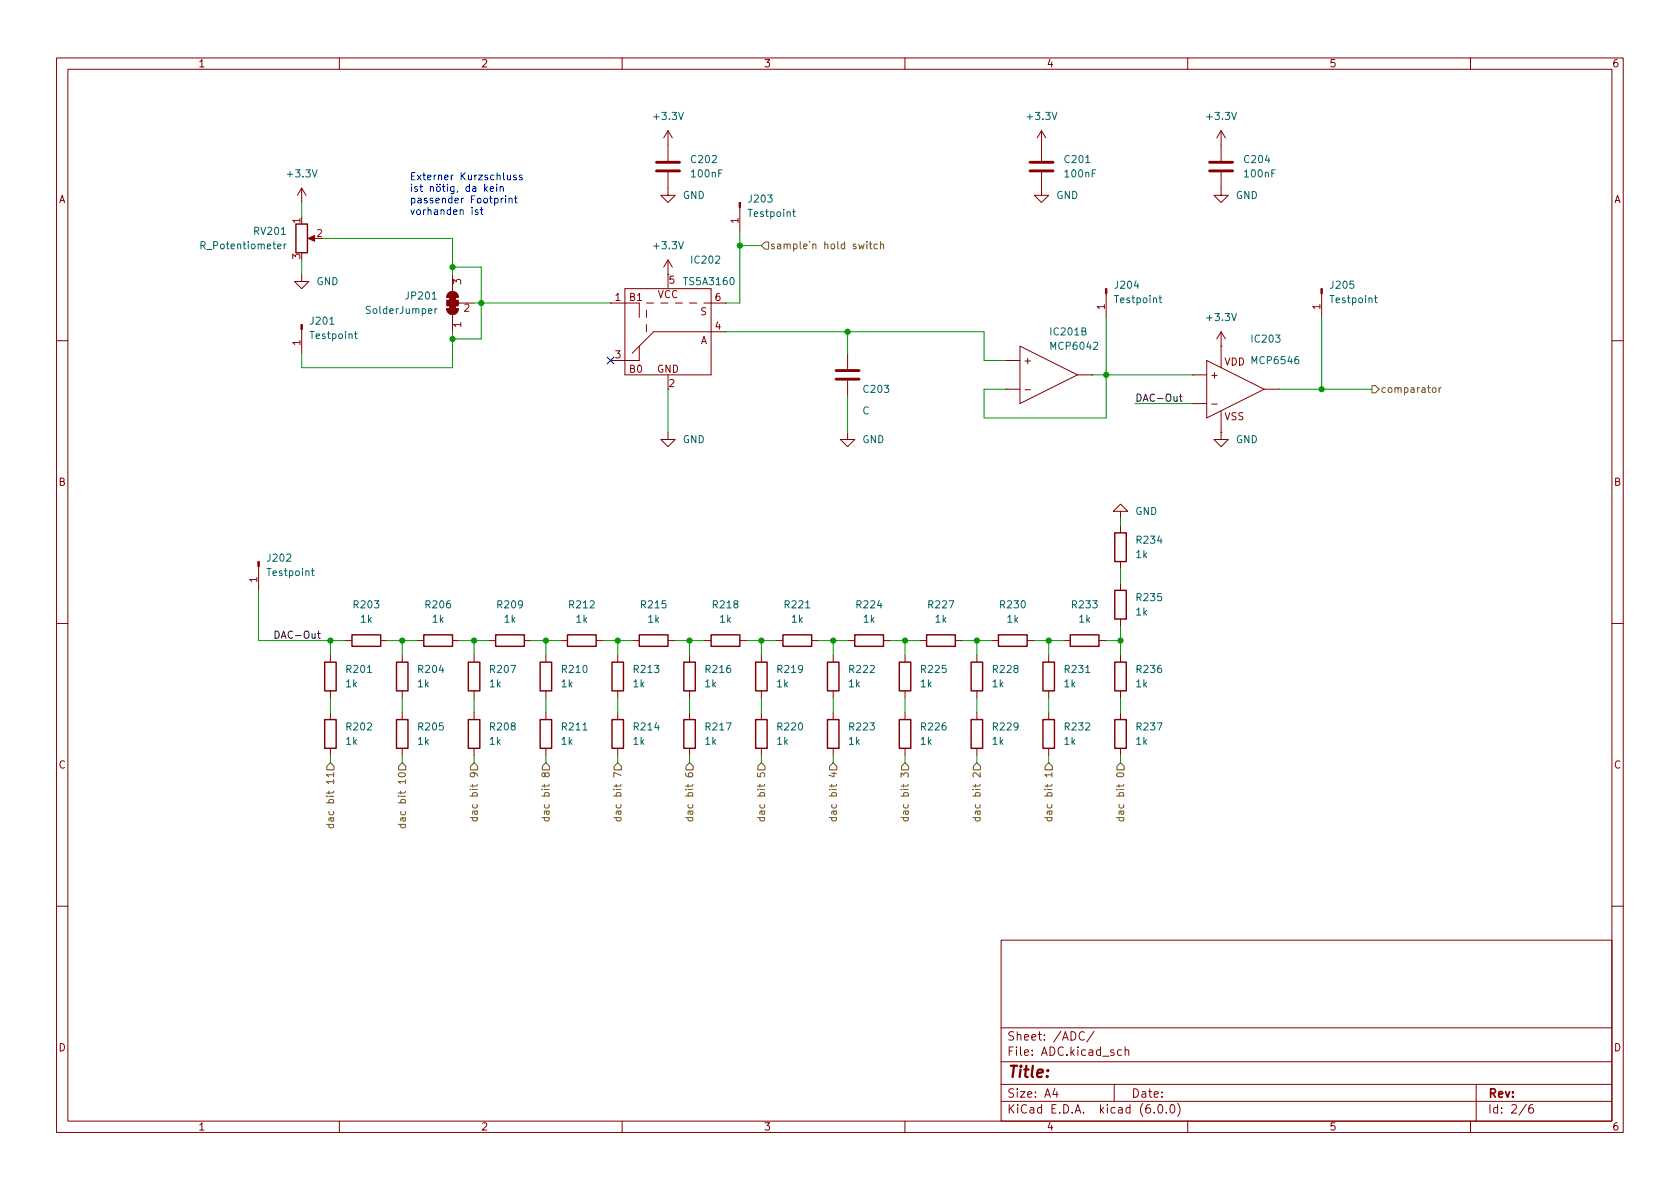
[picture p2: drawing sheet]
<svg xmlns="http://www.w3.org/2000/svg" width="297mm" height="210mm" viewBox="0 0 297 210" stroke-linecap="round" stroke-linejoin="round" font-family="sans-serif">
<g fill="none" stroke="#840000" stroke-width=".18">
<path d="M10 10.2h277v190.1h-277zM12 12.2h273v186.1h-273zM60 10.2v2M110 10.2v2M160 10.2v2M210 10.2v2M260 10.2v2M53.3 33.3v2.5M53.3 33.3l-.7 1.2M53.3 33.3l.8 1.2M118.1 30.5v4h1.3l-1.3 1.3-1.3-1.3h1.3M118.1 23.1v5.3"/>
<path d="M118.1 23.1l-.8 1.3M118.1 23.1l.8 1.3M130.8 36.7v4.2M184.1 30.5v4h1.3l-1.3 1.3-1.2-1.3h1.2M184.1 23.1v5.3M184.1 23.1l-.7 1.3M184.1 23.1l.8 1.3M215.9 30.5v4h1.3l-1.3 1.3-1.3-1.3h1.3M215.9 23.1l-.8 1.3M215.9 23.1v5.3M215.9 23.1l.8 1.3M53.3 48.5v1.3h1.3l-1.3 1.2-1.2-1.2h1.2"/>
<path d="M53.3 58.3v4.2M54.9 42.2h1M79 54.6h2a1.02 1.02 0 0 1-1 1 1.02 1.02 0 0 1-1-1zM79.3 51.9a1.02 1.02 0 0 1 1.1-.3 1.02 1.02 0 0 1 .6 1h-2zM80 48.5v3.1M80 55.6v3.1M81 53.6h2.8M107.9 53.6h.1M107.9 53.6h5.1v2.5M110.5 51h15.2v15.3h-15.2zM114.3 53.6h1.3M114.3 54.9v1.2"/>
<path d="M114.3 57.4v1.3M116.8 53.6h1.3M118.1 46v5M118.1 46l-.8 1.2M118.1 46l.8 1.2M119.4 53.6h1.2M121.9 53.6h1.3M124.5 53.6h3.8M128.3 58.7h.1M128.3 53.6h.1M128.3 58.7h-12.7l-3.8 3.8M195.6 51.9v4.2"/>
<path d="M215.9 58.7v6.3M215.9 58.7l-.8 1.2M215.9 58.7l.8 1.2M233.7 51.9v4.2M10 60.2h2M107.9 63.7h.1M113 61.2v2.5h-5.1M118.1 76.4v1.3h1.3l-1.3 1.3-1.3-1.3h1.3M118.1 66.3v2.5M149.9 76.4v1.3h1.2l-1.2 1.3-1.3-1.3h1.3M149.9 62.5v2.8M149.9 67.3v2.8"/>
<path d="M177.8 63.7h.1M177.8 68.8h.1M177.8 68.8h2.5M177.8 63.7h2.5M180.3 61.2l10.2 5.1-10.2 5.1zM190.5 66.3h2.5M193 66.3h.1M210.8 66.3h.1M210.8 71.4h.1M210.8 66.3h2.6M210.8 71.4h2.6M213.4 63.7l10.1 5.1-10.1 5.1z"/>
<path d="M215.9 76.4v1.3h1.3l-1.3 1.3-1.3-1.3h1.3M215.9 76.4h.1M215.9 61.2h.1M215.9 72.6v3.8M223.5 68.8h2.6M226.1 68.8h.1M285 60.2h2M198.1 90.4h1.3l-1.3-1.3-1.3 1.3h1.3v1.3M198.1 93v1.2M198.1 99.3v1.3M10 110.2h2M45.7 100.2v4.2"/>
<path d="M58.4 115.8v1.3M61 113.3h1.2M67.3 113.3h1.3M71.1 115.8v1.3M73.7 113.3h1.2M80 113.3h1.3M83.8 115.8v1.3M86.4 113.3h1.2M92.7 113.3h1.3M96.5 115.8v1.3M99.1 113.3h1.2M105.4 113.3h1.3"/>
<path d="M109.2 115.8v1.3M111.8 113.3h1.2M118.1 113.3h1.3M121.9 115.8v1.3M124.5 113.3h1.2M130.8 113.3h1.3M134.6 115.8v1.3M137.2 113.3h1.2M143.5 113.3h1.3M147.3 115.8v1.3M149.9 113.3h1.2M156.2 113.3h1.3"/>
<path d="M160 115.8v1.3M162.6 113.3h1.2M168.9 113.3h1.3M172.7 115.8v1.3M175.3 113.3h1.2M181.6 113.3h1.3M185.4 115.8v1.3M188 113.3h1.2M194.3 113.3h1.3M198.1 103.1v1.3M198.1 109.5v1.2M198.1 115.8v1.3"/>
<path d="M285 110.2h2M58.4 122.2v1.2M58.4 126v1.2M58.4 132.3v1.3M71.1 122.2v1.2M71.1 126v1.2M71.1 132.3v1.3M83.8 122.2v1.2M83.8 126v1.2M83.8 132.3v1.3M96.5 122.2v1.2M96.5 126v1.2"/>
<path d="M96.5 132.3v1.3M109.2 122.2v1.2M109.2 126v1.2M109.2 132.3v1.3M121.9 122.2v1.2M121.9 126v1.2M121.9 132.3v1.3M134.6 122.2v1.2M134.6 126v1.2M134.6 132.3v1.3M147.3 122.2v1.2M147.3 126v1.2"/>
<path d="M147.3 132.3v1.3M160 122.2v1.2M160 126v1.2M160 132.3v1.3M172.7 122.2v1.2M172.7 126v1.2M172.7 132.3v1.3M185.4 122.2v1.2M185.4 126v1.2M185.4 132.3v1.3M198.1 122.2v1.2M198.1 126v1.2"/>
<path d="M198.1 132.3v1.3M10 160.2h2M177 166.3h108v32h-108zM285 160.2h2M60 198.3v2M110 198.3v2M160 198.3v2M177 194.8h108M177 191.8h108M177 187.8h108M177 181.8h108M186.5 192.5l-.4 1h1"/>
<path d="M186.9 193v1M191.7 182.6a.6 .6 0 0 0-.7 0 .6 .6 0 0 0-.2 .7 .56 .56 0 0 0 .3 .6 .56 .56 0 0 0 .6-.1M193.4 182.4l-1.3 1.9M197 191.8v3M198.3 185.7l-.4-.1-.3 .3v.4l.1 .3h.6M198.9 185.8l.2-.2 .4 .1 .1 .9M198.9 185.1v1.5M204.1 196.7v.1M204.9 195.4l.2-.1a.81 .81 0 0 1 .6 .7 .81 .81 0 0 1-.3 .8h-.2a.81 .81 0 0 1-.6-.6 .81 .81 0 0 1 .3-.8zM206.2 196.7v.1M207.1 195.4l.1-.1a.81 .81 0 0 1 .6 .7 .81 .81 0 0 1-.3 .8h-.1a.81 .81 0 0 1-.6-.6 .81 .81 0 0 1 .3-.8zM208.2 195.1a1.72 1.72 0 0 1 0 2.3"/>
<path d="M210 198.3v2M260 198.3v2M261 191.8v6.5M269.9 195.3l-1.3 1.9M271 195.3a.6 .6 0 0 0-.7 .7v.5l.1 .3h.5l.2-.1 .1-.5-.2-.2-.4-.1-.3 .3"/>
</g>
<g fill="none" stroke="#840000" stroke-width=".25">
<path d="M52.3 39.6h2.1v5.1h-2.1zM197.1 94.2h2v5.1h-2zM57.4 117.1h2v5.1h-2zM62.2 112.3h5.1v2h-5.1zM70.1 117.1h2v5.1h-2zM74.9 112.3h5.1v2h-5.1zM82.8 117.1h2v5.1h-2zM87.6 112.3h5.1v2h-5.1zM95.5 117.1h2v5.1h-2zM100.3 112.3h5.1v2h-5.1zM108.2 117.1h2v5.1h-2zM113 112.3h5.1v2h-5.1z"/>
<path d="M120.9 117.1h2v5.1h-2zM125.7 112.3h5.1v2h-5.1zM133.6 117.1h2v5.1h-2zM138.4 112.3h5.1v2h-5.1zM146.3 117.1h2v5.1h-2zM151.1 112.3h5.1v2h-5.1zM159 117.1h2v5.1h-2zM163.8 112.3h5.1v2h-5.1zM171.7 117.1h2v5.1h-2zM176.5 112.3h5.1v2h-5.1zM184.4 117.1h2v5.1h-2zM189.2 112.3h5.1v2h-5.1z"/>
<path d="M197.1 104.4h2v5.1h-2zM197.1 117.1h2v5.1h-2zM57.4 127.2h2v5.1h-2zM70.1 127.2h2v5.1h-2zM82.8 127.2h2v5.1h-2zM95.5 127.2h2v5.1h-2zM108.2 127.2h2v5.1h-2zM120.9 127.2h2v5.1h-2zM133.6 127.2h2v5.1h-2zM146.3 127.2h2v5.1h-2zM159 127.2h2v5.1h-2zM171.7 127.2h2v5.1h-2z"/>
<path d="M184.4 127.2h2v5.1h-2zM197.1 127.2h2v5.1h-2z"/>
</g>
<g fill="#840000" stroke="#840000" stroke-width=".18">
<path d="M53.2 57.4h.3v.9h-.3z"/>
<path d="M195.5 51h.2v.9h-.2z"/>
<path d="M45.6 99.3h.2v.9h-.2z"/>
<path d="M54.5 42.2l1.1-.5v1z"/>
<path d="M130.7 35.8h.2v.9h-.2z"/>
<path d="M233.6 51h.2v.9h-.2z"/>
<path d="M79.5 54.1h1v.5h-1z"/>
<path d="M79 54.6h2a1.02 1.02 0 0 1-1 1 1.02 1.02 0 0 1-1-1z"/>
<path d="M79 53.1h2v1h-2z"/>
<path d="M79.5 52.6h1v.5h-1z"/>
<path d="M79.3 51.9a1.02 1.02 0 0 1 1.1-.3 1.02 1.02 0 0 1 .6 1h-2z"/>
</g>
<g fill="none" stroke="#006464" stroke-width=".18">
<path d="M140.1 37.4h.5M140.3 37v1.1l.3 .2M50.2 43.2v.8M50.6 43.2l-.4 .2M62.7 59h.5M62.9 58.6v1.1l.3 .2M76.9 54.6v.8M77.3 54.6l-.4 .2M204.9 52.7h.5M205.1 52.3v1l.3 .2M243 52.7h.5M243.2 52.3v1l.3 .2"/>
<path d="M55.1 100.9h.4M55.2 100.5v1.1l.3 .2"/>
</g>
<path d="M116.1 30.2h4M116.1 28.7h4M182.1 30.2h4.1M182.1 28.7h4.1M213.9 30.2h4M213.9 28.7h4M147.8 67.1h4.1M147.8 65.5h4.1" fill="none" stroke="#840000" stroke-width=".51"/>
<g fill="none" stroke="#725600" stroke-width=".18">
<path d="M135.3 42.8h.6v1.3h-.6l-.7-.7zM153.3 42.7v.2M153.3 43.2v.8M153.7 43.2h.5M153.9 42.7v1.1l.3 .2M155.1 43.2h-.3l-.3 .2 .2 .5h.4M155.7 43.3l.2-.1h.3v.8M155.7 42.7v1.3M242.6 68.2h.6l.6 .6-.6 .7h-.6zM253.4 68.6h.3l.2 .2v.4l-.2 .2-.3-.1-.2-.1zM254.4 68.6v.8M254.8 68.6l-.4 .2"/>
<path d="M58.4 134.9l.7 .6v.6h-1.3v-.6zM71.1 134.9l.7 .6v.6h-1.3v-.6zM83.2 135.5l.6-.6 .7 .6v.6h-1.3zM95.9 135.5l.6-.6 .7 .6v.6h-1.3zM109.2 134.9l.7 .6v.6h-1.3v-.6zM121.9 134.9l.7 .6v.6h-1.3v-.6zM134.6 134.9l.7 .6v.6h-1.3v-.6zM147.3 134.9l.7 .6v.6h-1.3v-.6zM160 134.9l.7 .6v.6h-1.3v-.6zM172.7 134.9l.7 .6v.6h-1.3v-.6zM185.4 134.9l.7 .6v.6h-1.3v-.6zM198.1 134.9l.7 .6v.6h-1.3v-.6z"/>
<path d="M57.7 145.8h1.3M58.2 145.8l-.1 .3 .3 .3 .5-.1v-.5M58.5 144.6v.5l.2 .1 .3-.1-.1-.5M59 144.6l-.8 .1v.5M70.4 145.8h1.3M70.9 145.8l-.1 .3 .3 .3 .5-.1v-.5M71.2 144.6v.5l.2 .1 .3-.1-.1-.5M71.7 144.6l-.8 .1v.5M83.1 144.6h1.3M83.6 144.6l-.1 .3 .3 .3 .5-.1v-.5M95.8 144.6h1.3M96.3 144.6l-.1 .3 .3 .3 .5-.1v-.5"/>
<path d="M108.5 144.6h1.3M109 144.6l-.1 .3 .3 .3 .5-.1v-.5M121.2 144.6h1.3M121.7 144.6l-.1 .3 .3 .3 .5-.1v-.5M133.9 144.6h1.3M134.4 144.6l-.1 .3 .3 .3 .5-.1v-.5M146.6 144.6h1.3M147.1 144.6l-.1 .3 .3 .3 .5-.1v-.5M159.3 144.6h1.3M159.8 144.6l-.1 .3 .3 .3 .5-.1v-.5M172 144.6h1.3M172.5 144.6l-.1 .3 .3 .3 .5-.1v-.5"/>
<path d="M184.7 144.6h1.3M185.2 144.6l-.1 .3 .3 .3 .5-.1v-.5M197.4 144.6h1.3M197.9 144.6l-.1 .3 .3 .3 .5-.1v-.5"/>
</g>
<path d="M208.5 70.1h.5M208.7 69.7v1.1l.3 .2M56.1 112h.5M56.3 111.6v1.1l.3 .2" fill="none" stroke="#0f0f0f" stroke-width=".18"/>
<g fill="none" stroke="#0000c2" stroke-width=".18">
<path d="M72.8 32.6v.1M72.8 33v.8M73.8 33.1l-.3-.1-.2 .2 .1 .2 .4 .1v.3h-.5M74.2 33h.5M74.4 32.6v1.1l.3 .1M76.1 33.1l.2-.1 .3 .1v.7M76.1 33v.8M77.3 33.1l.3-.1 .2 .2v.4l-.2 .2h-.3l-.1-.2zM77.3 32.6v.1M77.8 32.6v.1M78.2 33h.5M78.4 32.6v1.1l.3 .1"/>
<path d="M79.1 32.6v.1M79.1 33v.8M80.3 33v1l-.3 .3-.3-.1M80.3 33.1l-.4-.1-.2 .2 .1 .6h.5M80.9 33.8l-.1 .2M83 33.1l-.4-.1-.2 .2 .1 .6h.5M83 32.6v1.2M83.6 33.1h.5v.7M84.1 33.3l-.4 .1-.2 .1 .2 .3h.4M84.5 37.2l-.3-.1-.2 .2 .1 .2 .4 .1v.3h-.5M84.9 37.1h.5M85.1 36.7v1.1l.3 .1"/>
<path d="M85.7 32.6v1.2M85.8 33.4l.4 .4M86.2 33l-.5 .5M86.7 33.4l.6-.1-.1-.2-.3-.1-.2 .2v.6h.5M87.8 32.6v.1M87.8 33v.8M88.4 33.1l.2-.1 .3 .1 .1 .7M88.4 33v.8M89 35l-.4 .3M89.4 34.6v.1M89.4 35v.9M89.7 31l.1 .7 .3 .1 .1-.1"/>
<path d="M90 35.2l.2-.2 .3 .1v.8M90 35v.9M90.2 31v.8M91 35h.5M91.2 34.6v1.1l.3 .2M91.3 31h-.3l-.2 .1 .1 .2 .4 .1v.3h-.5M92.3 31h-.3l-.2 .1 .1 .2 .4 .1v.3h-.5"/>
</g>
<g fill="none" stroke="#009600" stroke-width=".18">
<path d="M53.3 35.8v2.5M53.3 46v2.5M57.1 42.2h22.9v6.3M80 47.2h5.1v12.7h-5.1M80 58.7v6.3h-26.7v-2.5M83.8 53.6h24.1M128.3 58.7h45.7v5h3.8M130.8 40.9v12.7h-2.5M130.8 43.4h3.8M149.9 58.7v3.8M195.6 56.1v17.8h-21.6v-5.1h3.8M233.7 56.1v12.7"/>
<path d="M118.1 68.8v7.6M149.9 70.1v6.3M193 66.3h17.8M200.7 71.4h10.1M226.1 68.8h16.5M198.1 91.7v1.3M45.7 104.4v8.9h15.3M58.4 113.3v2.5M68.6 113.3h5.1M71.1 113.3v2.5M81.3 113.3h5.1M83.8 113.3v2.5"/>
<path d="M94 113.3h5.1M96.5 113.3v2.5M106.7 113.3h5.1M109.2 113.3v2.5M119.4 113.3h5.1M121.9 113.3v2.5M132.1 113.3h5.1M134.6 113.3v2.5M144.8 113.3h5.1M147.3 113.3v2.5M157.5 113.3h5.1M160 113.3v2.5"/>
<path d="M170.2 113.3h5.1M172.7 113.3v2.5M182.9 113.3h5.1M185.4 113.3v2.5M195.6 113.3h2.5M198.1 100.6v2.5M198.1 110.7v5.1M58.4 123.4v2.6M58.4 133.6v1.3M71.1 123.4v2.6M71.1 133.6v1.3M83.8 123.4v2.6"/>
<path d="M83.8 133.6v1.3M96.5 123.4v2.6M96.5 133.6v1.3M109.2 123.4v2.6M109.2 133.6v1.3M121.9 123.4v2.6M121.9 133.6v1.3M134.6 123.4v2.6M134.6 133.6v1.3M147.3 123.4v2.6M147.3 133.6v1.3M160 123.4v2.6"/>
<path d="M160 133.6v1.3M172.7 123.4v2.6M172.7 133.6v1.3M185.4 123.4v2.6M185.4 133.6v1.3M198.1 123.4v2.6M198.1 133.6v1.3"/>
</g>
<path d="M107.3 63.1l1.3 1.3M108.6 63.1l-1.3 1.3" fill="none" stroke="#000084" stroke-width=".18"/>
<g fill="#009600" stroke="#009600" stroke-width=".18">
<circle cx="134.6" cy="113.3" r=".46"/>
<circle cx="147.3" cy="113.3" r=".46"/>
<circle cx="149.9" cy="58.7" r=".46"/>
<circle cx="130.8" cy="43.4" r=".46"/>
<circle cx="109.2" cy="113.3" r=".46"/>
<circle cx="121.9" cy="113.3" r=".46"/>
<circle cx="80" cy="59.9" r=".46"/>
<circle cx="80" cy="47.2" r=".46"/>
<circle cx="58.4" cy="113.3" r=".46"/>
<circle cx="85.1" cy="53.6" r=".46"/>
<circle cx="83.8" cy="113.3" r=".46"/>
<circle cx="96.5" cy="113.3" r=".46"/>
<circle cx="71.1" cy="113.3" r=".46"/>
<circle cx="172.7" cy="113.3" r=".46"/>
<circle cx="160" cy="113.3" r=".46"/>
<circle cx="185.4" cy="113.3" r=".46"/>
<circle cx="198.1" cy="113.3" r=".46"/>
<circle cx="195.6" cy="66.3" r=".46"/>
<circle cx="233.7" cy="68.8" r=".46"/>
</g>
<text font-size="2.8" fill="#840000" x="178" y="190.6">Title:</text>
<g font-size="2.1" fill="#840000">
<text x="178" y="184">Sheet: /ADC/</text>
<text x="178" y="186.7">File: ADC.kicad_sch</text>
<text x="178" y="196.9">KiCad E.D.A. kicad (6.0.0)</text>
<text x="178" y="194.1">Size: A4</text>
<text x="200" y="194.1">Date:</text>
<text x="263" y="194.1">Rev:</text>
<text x="263" y="196.9">Id: 2/6</text>
</g>
<g font-size="1.8" fill="#840000">
<text x="35" y="11.9">1</text>
<text x="85" y="11.9">2</text>
<text x="135" y="11.9">3</text>
<text x="185" y="11.9">4</text>
<text x="235" y="11.9">5</text>
<text x="285" y="11.9">6</text>
<text x="10.3" y="35.9">A</text>
<text x="285.3" y="35.9">A</text>
<text x="108.8" y="53.2">1</text>
<text x="111.3" y="53.2">B1</text>
<text x="116.2" y="52.7">VCC</text>
<text x="118.3" y="50.2">5</text>
<text x="126.5" y="53.2">6</text>
<text x="123.8" y="55.7">S</text>
<text x="126.5" y="58.3">4</text>
<text x="108.8" y="63.4">3</text>
<text x="111.3" y="65.9">B0</text>
<text x="116.1" y="65.9">GND</text>
<text x="123.8" y="60.8">A</text>
<text x="181.2" y="64.4">+</text>
<text x="216.4" y="64.6">VDD</text>
<text x="118.3" y="68.4">2</text>
<text x="181.4" y="69.5">-</text>
<text x="214.2" y="66.9">+</text>
<text x="214.4" y="72">-</text>
<text x="216.5" y="74.3">VSS</text>
<text x="10.3" y="85.9">B</text>
<text x="285.3" y="85.9">B</text>
<text x="10.3" y="135.9">C</text>
<text x="285.3" y="135.9">C</text>
<text x="10.3" y="185.9">D</text>
<text x="285.3" y="185.9">D</text>
<text x="35" y="199.9">1</text>
<text x="85" y="199.9">2</text>
<text x="135" y="199.9">3</text>
<text x="185" y="199.9">4</text>
<text x="235" y="199.9">5</text>
<text x="285" y="199.9">6</text>
</g>
<g font-size="1.8" fill="#006464">
<text x="115.8" y="21.2">+3.3V</text>
<text x="181.8" y="21.2">+3.3V</text>
<text x="213.6" y="21.2">+3.3V</text>
<text x="122.3" y="28.8">C202</text>
<text x="188.4" y="28.8">C201</text>
<text x="220.1" y="28.8">C204</text>
<text x="51" y="31.4">+3.3V</text>
<text x="120.7" y="35.2">GND</text>
<text x="122.4" y="31.4">100nF</text>
<text x="132.5" y="35.8">J203</text>
<text x="186.7" y="35.2">GND</text>
<text x="188.4" y="31.4">100nF</text>
<text x="218.5" y="35.2">GND</text>
<text x="220.2" y="31.4">100nF</text>
<text x="45" y="41.5">RV201</text>
<text x="132.5" y="38.3">Testpoint</text>
<text x="35.9" y="44.1">R_Potentiometer</text>
<text x="115.8" y="44.1">+3.3V</text>
<text x="122.4" y="46.6">IC202</text>
<text x="55.9" y="50.4">GND</text>
<text x="71.9" y="53">JP201</text>
<text x="121.2" y="50.4">TS5A3160</text>
<text x="197.2" y="53.6">Testpoint</text>
<text x="197.3" y="51">J204</text>
<text x="235.3" y="53.6">Testpoint</text>
<text x="235.4" y="51">J205</text>
<text x="55" y="59.9">Testpoint</text>
<text x="55" y="57.4">J201</text>
<text x="65" y="55.5">SolderJumper</text>
<text x="185.9" y="59.3">IC201B</text>
<text x="213.6" y="56.8">+3.3V</text>
<text x="186" y="61.8">MCP6042</text>
<text x="221.5" y="60.6">IC203</text>
<text x="221.5" y="64.4">MCP6546</text>
<text x="152.8" y="69.5">C203</text>
<text x="152.5" y="73.3">C</text>
<text x="120.7" y="78.4">GND</text>
<text x="152.4" y="78.4">GND</text>
<text x="218.5" y="78.4">GND</text>
<text x="200.7" y="91.1">GND</text>
<text x="47.4" y="101.8">Testpoint</text>
<text x="47.4" y="99.3">J202</text>
<text x="200.9" y="98.7">1k</text>
<text x="201.1" y="96.1">R234</text>
<text x="62.7" y="107.6">R203</text>
<text x="75.4" y="107.6">R206</text>
<text x="88.1" y="107.6">R209</text>
<text x="100.8" y="107.6">R212</text>
<text x="113.5" y="107.6">R215</text>
<text x="126.2" y="107.6">R218</text>
<text x="138.9" y="107.6">R221</text>
<text x="151.6" y="107.6">R224</text>
<text x="164.3" y="107.6">R227</text>
<text x="177" y="107.6">R230</text>
<text x="189.7" y="107.6">R233</text>
<text x="201.1" y="106.3">R235</text>
<text x="63.8" y="110.1">1k</text>
<text x="76.5" y="110.1">1k</text>
<text x="89.2" y="110.1">1k</text>
<text x="101.9" y="110.1">1k</text>
<text x="114.6" y="110.1">1k</text>
<text x="127.3" y="110.1">1k</text>
<text x="140" y="110.1">1k</text>
<text x="152.7" y="110.1">1k</text>
<text x="165.4" y="110.1">1k</text>
<text x="178.1" y="110.1">1k</text>
<text x="190.8" y="110.1">1k</text>
<text x="200.9" y="108.8">1k</text>
<text x="61.4" y="119">R201</text>
<text x="74.1" y="119">R204</text>
<text x="86.8" y="119">R207</text>
<text x="99.5" y="119">R210</text>
<text x="112.2" y="119">R213</text>
<text x="124.9" y="119">R216</text>
<text x="137.6" y="119">R219</text>
<text x="150.3" y="119">R222</text>
<text x="163" y="119">R225</text>
<text x="175.7" y="119">R228</text>
<text x="188.4" y="119">R231</text>
<text x="201.1" y="119">R236</text>
<text x="61.2" y="121.5">1k</text>
<text x="73.9" y="121.5">1k</text>
<text x="86.6" y="121.5">1k</text>
<text x="99.3" y="121.5">1k</text>
<text x="112" y="121.5">1k</text>
<text x="124.7" y="121.5">1k</text>
<text x="137.4" y="121.5">1k</text>
<text x="150.1" y="121.5">1k</text>
<text x="162.8" y="121.5">1k</text>
<text x="175.5" y="121.5">1k</text>
<text x="188.2" y="121.5">1k</text>
<text x="200.9" y="121.5">1k</text>
<text x="61.2" y="131.7">1k</text>
<text x="61.4" y="129.2">R202</text>
<text x="73.9" y="131.7">1k</text>
<text x="74.1" y="129.2">R205</text>
<text x="86.6" y="131.7">1k</text>
<text x="86.8" y="129.2">R208</text>
<text x="99.3" y="131.7">1k</text>
<text x="99.5" y="129.2">R211</text>
<text x="112" y="131.7">1k</text>
<text x="112.2" y="129.2">R214</text>
<text x="124.7" y="131.7">1k</text>
<text x="124.9" y="129.2">R217</text>
<text x="137.4" y="131.7">1k</text>
<text x="137.6" y="129.2">R220</text>
<text x="150.1" y="131.7">1k</text>
<text x="150.3" y="129.2">R223</text>
<text x="162.8" y="131.7">1k</text>
<text x="163" y="129.2">R226</text>
<text x="175.5" y="131.7">1k</text>
<text x="175.7" y="129.2">R229</text>
<text x="188.2" y="131.7">1k</text>
<text x="188.4" y="129.2">R232</text>
<text x="200.9" y="131.7">1k</text>
<text x="201.1" y="129.2">R237</text>
</g>
<g font-size="1.8" fill="#0000c2">
<text x="72.4" y="31.9">Externer Kurzschluss</text>
<text x="72.4" y="36">passender Footprint</text>
<text x="72.4" y="38">vorhanden ist</text>
</g>
<g font-size="1.8" fill="#a90000">
<text x="53.1" y="39.5" transform="rotate(-90 53.1 39.5)">1</text>
<text x="56" y="41.9">2</text>
<text x="130.6" y="39.5" transform="rotate(-90 130.6 39.5)">1</text>
<text x="53.1" y="45.8" transform="rotate(-90 53.1 45.8)">3</text>
<text x="81.5" y="50.3" transform="rotate(-90 81.5 50.3)">3</text>
<text x="81.5" y="57.9" transform="rotate(-90 81.5 57.9)">1</text>
<text x="82.1" y="55.1">2</text>
<text x="195.3" y="54.7" transform="rotate(-90 195.3 54.7)">1</text>
<text x="233.4" y="54.7" transform="rotate(-90 233.4 54.7)">1</text>
<text x="53.1" y="61.1" transform="rotate(-90 53.1 61.1)">1</text>
<text x="45.5" y="103" transform="rotate(-90 45.5 103)">1</text>
</g>
<g font-size="1.8" fill="#725600">
<text x="136.1" y="44.1">sample`n hold switch</text>
<text x="244" y="69.5">comparator</text>
<text x="84.5" y="143.5" transform="rotate(-90 84.5 143.5)">dac bit 9</text>
<text x="97.2" y="143.5" transform="rotate(-90 97.2 143.5)">dac bit 8</text>
<text x="109.9" y="143.5" transform="rotate(-90 109.9 143.5)">dac bit 7</text>
<text x="122.6" y="143.5" transform="rotate(-90 122.6 143.5)">dac bit 6</text>
<text x="135.3" y="143.5" transform="rotate(-90 135.3 143.5)">dac bit 5</text>
<text x="148" y="143.5" transform="rotate(-90 148 143.5)">dac bit 4</text>
<text x="160.7" y="143.5" transform="rotate(-90 160.7 143.5)">dac bit 3</text>
<text x="173.4" y="143.5" transform="rotate(-90 173.4 143.5)">dac bit 2</text>
<text x="186.1" y="143.5" transform="rotate(-90 186.1 143.5)">dac bit 1</text>
<text x="198.8" y="143.5" transform="rotate(-90 198.8 143.5)">dac bit 0</text>
<text x="59.1" y="144.5" transform="rotate(-90 59.1 144.5)">dac bit 11</text>
<text x="71.8" y="144.5" transform="rotate(-90 71.8 144.5)">dac bit 10</text>
</g>
<g font-size="1.8" fill="#0f0f0f">
<text x="200.7" y="71">DAC-Out</text>
<text x="48.3" y="112.9">DAC-Out</text>
</g>
</svg>
